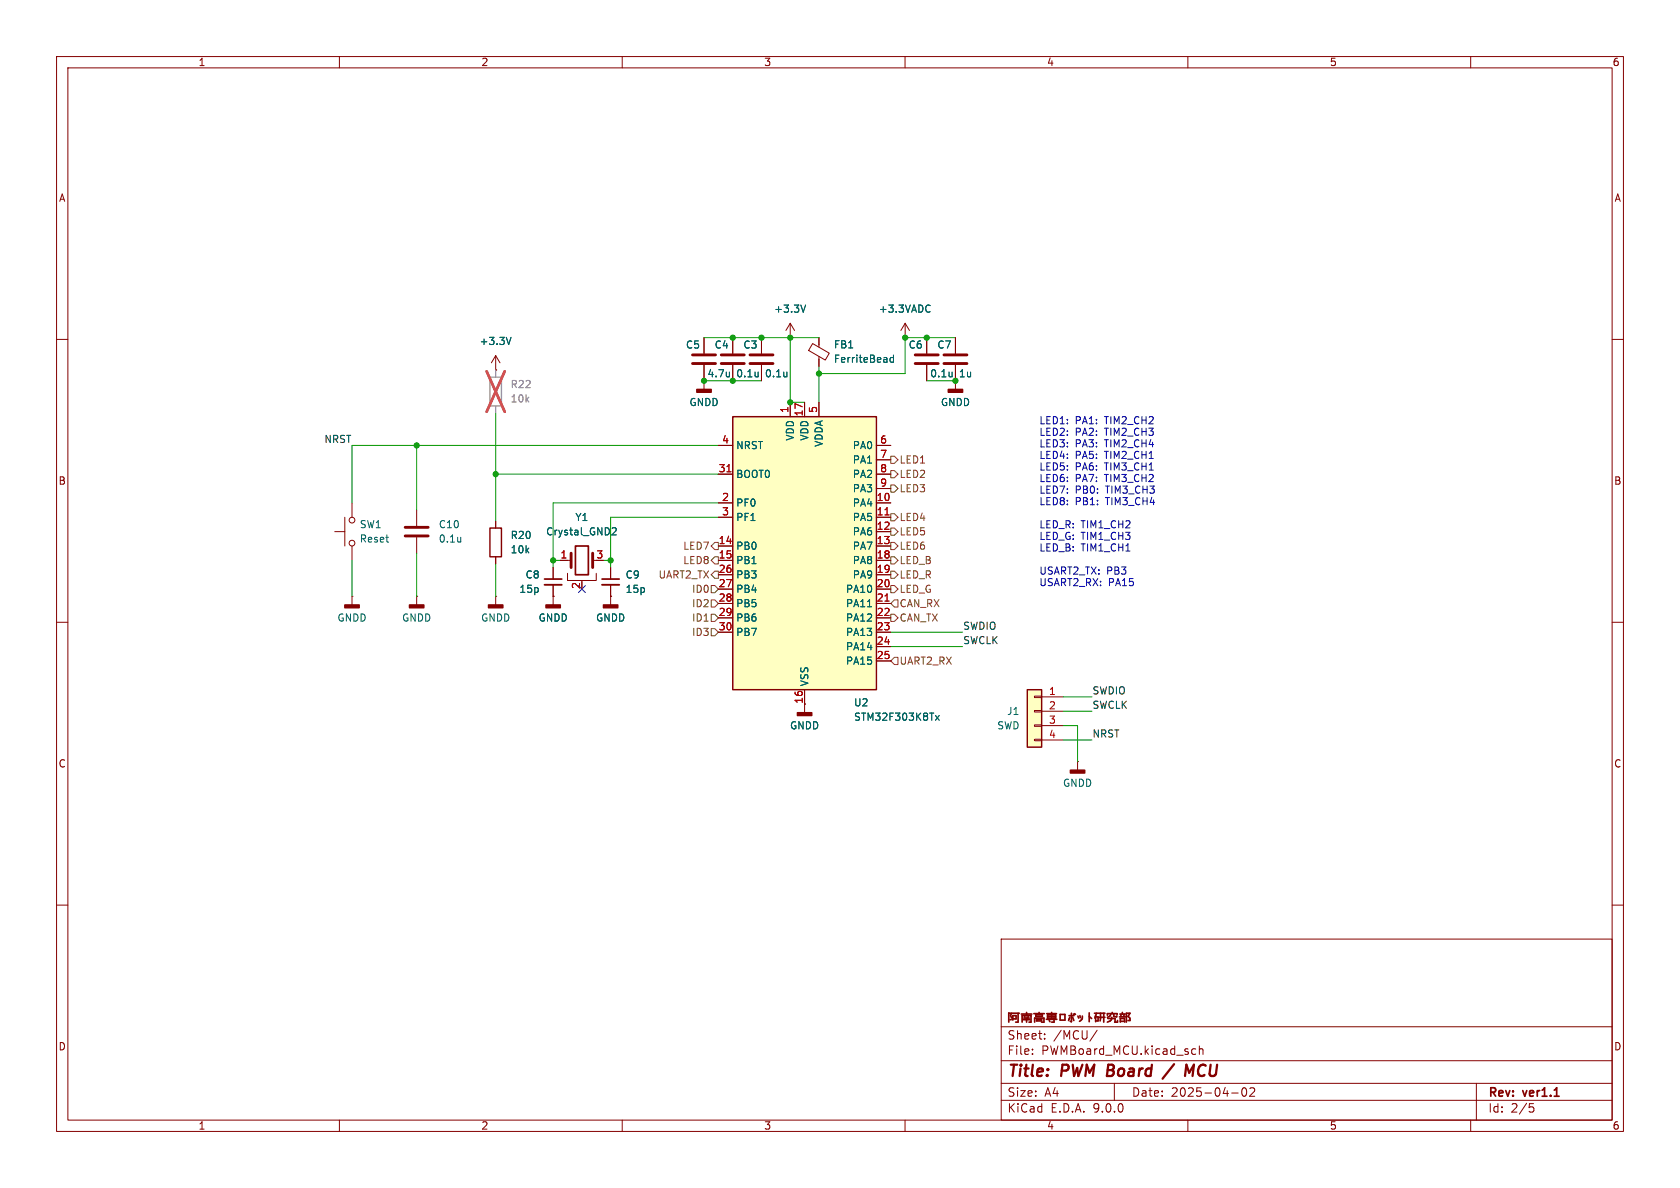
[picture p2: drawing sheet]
<svg xmlns="http://www.w3.org/2000/svg" width="297mm" height="210mm" viewBox="0 0 297 210" stroke-linecap="round" stroke-linejoin="round" font-family="sans-serif">
<g fill="none" stroke="#840000" stroke-width=".18">
<path d="M10 10h277v190h-277zM12 12h273v186h-273zM60 10v2M110 10v2M160 10v2M210 10v2M260 10v2M124.5 59.7v2.8M129.5 59.7v2.8M134.6 59.7v2.8M139.7 59.7h.1M139.7 57.2l-.8 1.2"/>
<path d="M139.7 57.2l.8 1.2M139.7 57.2v2.5M144.8 59.7v1.6M160 59.7h.1M160 57.2l-.7 1.2M160 57.2l.8 1.2M160 57.2v2.5M163.8 59.7v2.8M168.9 59.7v2.8M10 60h2M87.6 65.4h.1M87.6 62.9v2.5"/>
<path d="M87.6 62.9l-.7 1.2M87.6 62.9l.8 1.2M124.5 64.5v4.3M129.5 64.5v2.8M134.6 64.5v2.8M143.7 60.7l2.9 1.7-.7 1.3-2.9-1.7zM144.8 63v1.8M163.8 64.5v2.8M168.9 67.3h.1M168.9 64.5v4.3M285 60h2M99.1 99.1h1.9"/>
<path d="M104.8 99.1h.6M10 110h2M87.6 105.4h.1M87.6 105.4v1.5M97.8 105.4h.1M97.8 100.3v2.1M97.8 103.4v3.5M100.3 101.3v1.3h5.1v-1.3M102.9 102.6v.3M107.9 105.4h.1M107.9 100.3v2.1M107.9 103.4v3.5"/>
<path d="M285 110h2M190.5 134.6h.1M190.5 134.6v1.5M10 160h2M177 166h108v32h-108zM285 160h2M60 198v2M110 198v2M160 198v2M177 194.5h108M177 191.5h108M177 187.5h108"/>
<path d="M177 181.5h108M182.5 186.3v.1M182.5 185.5v.1M184.7 183.6v.1M184.7 182.8v.1M194 182.1l-1.3 2M197 191.5v3M210 198v2M211 185.4l.4 .1M211.4 186.3l-.4 .1M212 185.5l.2-.1 .4 .1 .1 .9M212 184.9v1.5"/>
<path d="M217.7 193.2h1.2M219.7 192.4l.2-.1a.81 .81 0 0 1 .6 .6 .81 .81 0 0 1-.3 .8l-.2 .1a.81 .81 0 0 1-.3-1.4zM221 192.4l.5-.1 .2 .1 .1 .3-.9 1.1h.9M260 198v2M261 191.5v6.5M270.4 195.1h.7M270.5 195.7h.4l.3 .3-.2 .5-.5 .1"/>
</g>
<path d="M207.6 188.1l-2.1 2.6M209.7 188.2l.5 1.4 .9-1.4-.3 2" fill="none" stroke="#840000" stroke-width=".4"/>
<g fill="none" stroke="#840000" stroke-width=".3">
<path d="M101.7 96.5h2.3v5.1h-2.3zM96.3 102.4h3M106.4 102.4h3.1M178.3 179v1.7M178.3 179.1h.5l-.2 .4M178.7 179.6l.1 .4M179 179.1h1.2M180 179.1v1.6h-.4M180.6 179.3h1.8M181 180h1M181.1 179.7l.1 .1M181.5 179v.5"/>
<path d="M181.5 180v.7M181.8 179.7l-.1 .3M182.8 179.2h1.8M183.1 179.4h1.2v.3h-1.2zM183.7 179v.2M185.1 179.2h1.7M185.2 179.4h1.4v.6h-1.4zM185.2 179.7h1.4M185.9 179v1M186.3 180v.7h-.4M187.4 179.3h.9v1h-.9zM189 179.5h.8"/>
<path d="M189.1 179.8l-.2 .6M189.4 179.1v1.5l-.2-.1M189.6 179.8l.2 .6M189.8 179.3l.1 .1M190 179.2l.1 .1M190.6 179.6l.1 .4M190.9 179.5l.1 .4M191.3 179.6a.77 .77 0 0 1-.5 .9M192.6 179.7l.4 .3M192.6 179v1.6M193.5 179.1h.7M193.6 179.8h.5v.7h-.4"/>
<path d="M193.7 179.5v1.1M193.8 179.1l-.2 .9M194.3 179.8h1M194.3 179.1h1M194.6 179.1l-.1 1.4M195.1 179.1v1.6M196.4 179.2l-.3 .5-.3 .1M196.6 179.8l-.1 .5-.7 .4M196.6 179v.2M196.9 179.2v.5l.5 .1v-.2M197.5 179.4v-.2h-1.7v.3M197.9 179.8h1.1"/>
<path d="M198 179.3h.9M198.1 179.4l.1 .2M198.4 179v.3M198.8 179.3l-.2 .4M178.6 180.3h.2M179.1 180.1h.5v-.6h-.5v.8M180.7 180.7v-1.2h1.6v1.2h-.4M180.9 180.3h1.2M182.9 180.7v-.7h1.7v.7h-.5M183.3 180.2h.8v.3h-.8zM185 180.2h1.8M185.5 180.4l.1 .2"/>
<path d="M195.8 180h1.3v.7M197.6 180.4v.3h-.5M198.1 180.7v-.7h.7v.7M198.1 180.5h.7M199.4 180.4h.4l-.1-.5-.3-.2 .4-.6h-.7v1.6"/>
</g>
<g fill="#840000" stroke="#840000" stroke-width=".25">
<path d="M167.6 68.8h2.6v.5h-2.6z"/>
<path d="M86.4 106.9h2.5v.5h-2.5z"/>
<path d="M96.5 106.9h2.6v.5h-2.6z"/>
<path d="M106.7 106.9h2.5v.5h-2.5z"/>
<path d="M189.2 136.1h2.6v.6h-2.6z"/>
<path d="M123.2 68.8h2.5v.5h-2.5z"/>
</g>
<path d="M122.4 62.7h4.1M122.4 64.3h4.1M127.5 62.7h4.1M127.5 64.3h4.1M132.6 62.7h4.1M132.6 64.3h4.1M161.8 62.7h4.1M161.8 64.3h4.1M166.9 62.7h4M166.9 64.3h4M101 97.8v2.5M104.8 97.8v2.5" fill="none" stroke="#840000" stroke-width=".51"/>
<g fill="none" stroke="#006464" stroke-width=".18">
<path d="M90.4 59.6l-.5 1.3M142.4 53.9l-.4 1.3M164.2 53.9l.2 .1M164.4 55.1l-.2 .1M128.9 65.8v.8M128.9 66.5v.1M134 65.8v.8M134 66.5v.1M139.1 65.8v.8M139.1 66.5l-.1 .1M158 62.8v1.2M158 63.3l-.4-.1-.3 .2 .2 .6h.5"/>
<path d="M168.3 65.8v.8M168.3 66.5v.1M108.3 93.4l.4-.1 .2 .4-.7 .9h.7"/>
</g>
<path d="M96.3 103.4h3M106.4 103.4h3.1" fill="none" stroke="#840000" stroke-width=".33"/>
<path d="M86.6 66.7h2v5.1h-2z" fill="none" stroke="#a1a1a1" stroke-width=".25"/>
<path d="M87.6 65.4v1.3M87.6 71.8v1.2" fill="none" stroke="#a1a1a1" stroke-width=".18"/>
<path d="M86 65.6l3.2 7.2M89.2 65.6l-3.2 7.2" fill="none" stroke="#e65255" stroke-width=".46"/>
<path d="M181.6 121.9h2.5v10.2h-2.5z" fill="#ffffc2"/>
<path d="M181.6 121.9h2.5v10.2h-2.5z" fill="none" stroke="#840000" stroke-width=".25"/>
<path d="M182.9 123.1h1.2v.2h-1.2zM182.9 125.6h1.2v.3h-1.2zM182.9 128.1h1.2v.3h-1.2zM182.9 130.7h1.2v.2h-1.2zM184.1 123.2h3.9M184.1 125.7h3.9M184.1 128.3h3.9M184.1 130.8h3.9" fill="none" stroke="#840000" stroke-width=".18"/>
<path d="M129.5 73.7h25.4v48.2h-25.4z" fill="#ffffc2"/>
<path d="M129.5 73.7h25.4v48.2h-25.4zM86.6 93.3h2v5.1h-2z" fill="none" stroke="#840000" stroke-width=".25"/>
<g fill="none" stroke="#840000" stroke-width=".18">
<path d="M124.5 59.7v2.8M129.5 59.7v2.8M134.6 59.7v2.8M139.7 59.7h.1M144.8 59.7v1.3M160 59.7h.1M163.8 59.7v2.8M168.9 59.7v2.8M87.6 65.4h.1M124.5 64.5v2.8M127 78.7h2.5M129.5 64.5v2.8"/>
<path d="M134.6 64.5v2.8M139.7 71.1v2.6M142.2 71.1v2.6M144.8 63.5v1.3M144.8 71.1v2.6M154.9 78.7h2.6M163.8 64.5v2.8M168.9 67.3h.1M168.9 64.5v2.8M59.2 94h1.8M61 91.4v5.1M62.2 88.9v2.5"/>
<path d="M62.2 96.5v2.6M73.7 90.2v2.8M73.7 95v2.8M87.6 92.1v1.2M87.6 98.4v1.3M99.1 99.1h1.2M127 83.8h2.5M127 88.9h2.5M127 91.4h2.5M127 96.5h2.5M127 99.1h2.5M154.9 83.8h2.6"/>
<path d="M154.9 88.9h2.6M154.9 91.4h2.6M154.9 96.5h2.6M154.9 99.1h2.6M154.9 81.3h2.6M154.9 86.4h2.6M154.9 94h2.6M62.2 105.4h.1M62.2 105.4v1.5M73.7 105.4h.1M73.7 105.4v1.5M97.8 105.4h.1"/>
<path d="M97.8 100.3v2.1M97.8 103.4v2M107.9 105.4h.1M107.9 100.3v2.1M107.9 103.4v2M127 101.6h2.5M127 104.1h2.5M127 106.7h2.5M127 109.2h2.5M127 111.8h2.5M154.9 101.6h2.6M154.9 104.1h2.6"/>
<path d="M154.9 106.7h2.6M154.9 109.2h2.6M154.9 111.8h2.6M154.9 114.3h2.6M154.9 116.8h2.6M142.2 121.9v4.1"/>
<circle cx="62.2" cy="96" r=".51"/>
<circle cx="62.2" cy="91.9" r=".51"/>
</g>
<path d="M128.5 83.4h.7M156.5 91h.7M156.5 106.3h.7" fill="none" stroke="#a90000" stroke-width=".18"/>
<g fill="none" stroke="#006464" stroke-width=".18">
<path d="M90.4 59.6l-.5 1.3M142.4 53.9l-.4 1.3M164.2 53.9l.2 .1M164.4 55.1l-.2 .1M128.9 65.8v.8M128.9 66.5v.1M134 65.8v.8M134 66.5v.1M139.1 65.8v.8M139.1 66.5l-.1 .1M158 62.8v1.2M158 63.3l-.4-.1-.3 .2 .2 .6h.5"/>
<path d="M168.3 65.8v.8M168.3 66.5v.1M81.5 95v.8M81.5 95.7l-.1 .1M108.3 93.4l.4-.1 .2 .4-.7 .9h.7M153.4 107.3h.7M165.4 126.5l.6 .8M166 126.5l-.6 .8"/>
</g>
<path d="M71.6 93.2h4.1M71.6 94.7h4.1" fill="none" stroke="#840000" stroke-width=".51"/>
<g fill="#840000" stroke="#840000" stroke-width=".25">
<path d="M141 126h2.5v.5h-2.5z"/>
<path d="M72.4 106.9h2.5v.5h-2.5z"/>
<path d="M61 106.9h2.5v.5h-2.5z"/>
</g>
<g fill="none" stroke="#725600" stroke-width=".18">
<path d="M126.4 98.4h.6v1.3h-.6l-.7-.6zM126.4 95.9h.6v1.3h-.6l-.7-.7zM157.5 90.8h.6l.6 .6-.6 .7h-.6zM157.5 85.7h.6l.6 .7-.6 .6h-.6zM157.5 98.4h.6l.6 .7-.6 .6h-.6zM157.5 80.6h.6l.6 .7-.6 .6h-.6zM157.5 83.2h.6l.6 .6-.6 .7h-.6zM157.5 95.9h.6l.6 .6-.6 .7h-.6zM157.5 93.3h.6l.6 .7-.6 .6h-.6zM125.7 106h.7l.6 .7-.6 .6h-.7zM125.7 108.6h.7l.6 .6-.6 .7h-.7zM125.7 103.5h.7l.6 .6-.6 .7h-.7z"/>
<path d="M125.7 111.1h.7l.6 .7-.6 .6h-.7zM126.4 101h.6v1.2h-.6l-.7-.6zM157.5 101h.6l.6 .6-.6 .6h-.6zM157.5 108.6h.6l.6 .6-.6 .7h-.6zM157.5 106.7l.6-.7h.6v1.3h-.6zM157.5 103.5h.6l.6 .6-.6 .7h-.6zM158.1 116.2h.6v1.3h-.6l-.6-.7z"/>
</g>
<g fill="none" stroke="#009600" stroke-width=".18">
<path d="M124.5 59.7h20.3M139.7 59.7v11.4h2.5M168.9 59.7h-8.9v6.3h-15.2M73.7 78.7v11.5M87.6 73v19.1M124.5 67.3h10.1M127 78.7h-64.8v10.2M144.8 64.8v6.3M163.8 67.3h5.1M62.2 99.1v6.3M73.7 97.8v7.6M87.6 83.8h39.4"/>
<path d="M87.6 99.7v5.7M97.8 99.1h1.3M106.7 99.1h1.2M127 88.9h-29.2v11.4M127 91.4h-19.1v8.9M157.5 111.8h12.7M157.5 114.3h12.7M188 128.3h2.5v6.3M188 125.7h5M188 123.2h5M188 130.8h5"/>
</g>
<path d="M102.3 103.5l1.2 1.2M103.5 103.5l-1.2 1.2" fill="none" stroke="#000084" stroke-width=".18"/>
<path d="M87.6 65.4v1.3M87.6 71.8v1.2" fill="none" stroke="#a1a1a1" stroke-width=".18"/>
<path d="M86 65.6l3.2 7.2M89.2 65.6l-3.2 7.2" fill="none" stroke="#e65255" stroke-width=".46"/>
<g fill="#009600" stroke="#009600" stroke-width=".18">
<circle cx="129.5" cy="59.7" r=".46"/>
<circle cx="129.5" cy="67.3" r=".46"/>
<circle cx="124.5" cy="67.3" r=".46"/>
<circle cx="107.9" cy="99.1" r=".46"/>
<circle cx="139.7" cy="59.7" r=".46"/>
<circle cx="144.8" cy="66" r=".46"/>
<circle cx="139.7" cy="71.1" r=".46"/>
<circle cx="134.6" cy="59.7" r=".46"/>
<circle cx="160" cy="59.7" r=".46"/>
<circle cx="163.8" cy="59.7" r=".46"/>
<circle cx="168.9" cy="67.3" r=".46"/>
<circle cx="97.8" cy="99.1" r=".46"/>
<circle cx="87.6" cy="83.8" r=".46"/>
<circle cx="73.7" cy="78.7" r=".46"/>
</g>
<g font-size="2.8" fill="#840000">
<text x="178" y="190.9">Title:</text>
<text x="187.7" y="190.9">PWM Board</text>
<text x="207.5" y="190.9">/</text>
<text x="212" y="190.9">MCU</text>
</g>
<g font-size="2.1" fill="#840000">
<text x="178" y="184">Sheet:</text>
<text x="186.2" y="184">/MCU/</text>
<text x="178" y="186.7">File:</text>
<text x="184.1" y="186.7">PWMBoard_MCU.kicad_sch</text>
<text x="178" y="196.9">KiCad</text>
<text x="178" y="194.1">Size:</text>
<text x="184.7" y="194.1">A4</text>
<text x="185.7" y="196.9">E.D.A.</text>
<text x="193.3" y="196.9">9.0.0</text>
<text x="200" y="194.1">Date:</text>
<text x="207" y="194.1">2025-04-02</text>
<text x="263" y="194.3">Rev:</text>
<text x="263" y="196.9">Id:</text>
<text x="267.1" y="196.9">2/5</text>
<text x="269.4" y="194.3">ver1.1</text>
</g>
<g font-size="1.8" fill="#840000">
<text x="35" y="11.9">1</text>
<text x="85" y="11.9">2</text>
<text x="135" y="11.9">3</text>
<text x="185" y="11.9">4</text>
<text x="235" y="11.9">5</text>
<text x="285" y="11.9">6</text>
<text x="10.3" y="35.9">A</text>
<text x="285.3" y="35.9">A</text>
<text x="125" y="66.9">4.7u</text>
<text x="10.3" y="85.9">B</text>
<text x="285.3" y="85.9">B</text>
<text x="142" y="124.5" transform="rotate(-90 142 124.5)">16</text>
<text x="10.3" y="135.9">C</text>
<text x="285.3" y="135.9">C</text>
<text x="10.3" y="185.9">D</text>
<text x="285.3" y="185.9">D</text>
<text x="35" y="199.9">1</text>
<text x="85" y="199.9">2</text>
<text x="135" y="199.9">3</text>
<text x="185" y="199.9">4</text>
<text x="235" y="199.9">5</text>
<text x="285" y="199.9">6</text>
</g>
<g font-size="1.8" fill="#006464">
<text x="136.8" y="55.5">+3.3V</text>
<text x="155.3" y="55.5">+3.3VADC</text>
<text x="84.7" y="61.2">+3.3V</text>
<text x="121.2" y="61.8">C5</text>
<text x="126.2" y="61.8">C4</text>
<text x="131.3" y="61.8">C3</text>
<text x="147.3" y="61.8">FB1</text>
<text x="147.3" y="64.3">FerriteBead</text>
<text x="160.5" y="61.8">C6</text>
<text x="165.6" y="61.8">C7</text>
<text x="121.8" y="72">GNDD</text>
<text x="130.1" y="66.9">0.1u</text>
<text x="135.1" y="66.9">0.1u</text>
<text x="164.3" y="66.9">0.1u</text>
<text x="166.2" y="72">GNDD</text>
<text x="169.4" y="66.9">1u</text>
<text x="140.6" y="78" transform="rotate(-90 140.6 78)">VDD</text>
<text x="143.1" y="78" transform="rotate(-90 143.1 78)">VDD</text>
<text x="130" y="79.6">NRST</text>
<text x="145.6" y="79.1" transform="rotate(-90 145.6 79.1)">VDDA</text>
<text x="150.7" y="79.6">PA0</text>
<text x="150.7" y="82.1">PA1</text>
<text x="130" y="84.7">BOOT0</text>
<text x="130" y="89.8">PF0</text>
<text x="150.7" y="84.7">PA2</text>
<text x="150.7" y="87.2">PA3</text>
<text x="150.7" y="89.8">PA4</text>
<text x="63.5" y="93.6">SW1</text>
<text x="77.5" y="93.6">C10</text>
<text x="90.2" y="95.5">R20</text>
<text x="96.4" y="94.8">Crystal_GND2</text>
<text x="101.6" y="92.3">Y1</text>
<text x="130" y="92.3">PF1</text>
<text x="150.7" y="92.3">PA5</text>
<text x="150.7" y="94.8">PA6</text>
<text x="63.5" y="96.1">Reset</text>
<text x="77.5" y="96.1">0.1u</text>
<text x="90.2" y="98">10k</text>
<text x="130" y="97.4">PB0</text>
<text x="130" y="99.9">PB1</text>
<text x="150.7" y="97.4">PA7</text>
<text x="150.7" y="99.9">PA8</text>
<text x="91.7" y="105">15p</text>
<text x="92.8" y="102.5">C8</text>
<text x="110.5" y="102.5">C9</text>
<text x="110.5" y="105">15p</text>
<text x="130" y="102.5">PB3</text>
<text x="130" y="105">PB4</text>
<text x="130" y="107.5">PB5</text>
<text x="149.5" y="105">PA10</text>
<text x="149.5" y="107.5">PA11</text>
<text x="150.7" y="102.5">PA9</text>
<text x="59.6" y="110.1">GNDD</text>
<text x="71" y="110.1">GNDD</text>
<text x="85" y="110.1">GNDD</text>
<text x="95.1" y="110.1">GNDD</text>
<text x="105.3" y="110.1">GNDD</text>
<text x="130" y="110.1">PB6</text>
<text x="130" y="112.6">PB7</text>
<text x="149.5" y="110.1">PA12</text>
<text x="149.5" y="112.6">PA13</text>
<text x="149.5" y="115.2">PA14</text>
<text x="149.5" y="117.7">PA15</text>
<text x="143.1" y="121.4" transform="rotate(-90 143.1 121.4)">VSS</text>
<text x="150.9" y="125.1">U2</text>
<text x="139.6" y="129.1">GNDD</text>
<text x="150.9" y="127.6">STM32F303K8Tx</text>
<text x="176.2" y="129.1">SWD</text>
<text x="177.9" y="126.6">J1</text>
<text x="187.8" y="139.3">GNDD</text>
</g>
<g font-size="1.8" fill="#989898">
<text x="90.2" y="71.3">10k</text>
<text x="90.2" y="68.8">R22</text>
</g>
<g font-size="1.8" fill="#a90000">
<text x="139.4" y="73.1" transform="rotate(-90 139.4 73.1)">1</text>
<text x="142" y="73.7" transform="rotate(-90 142 73.7)">17</text>
<text x="144.5" y="73.1" transform="rotate(-90 144.5 73.1)">5</text>
<text x="127" y="83.6">31</text>
<text x="127.6" y="78.5">4</text>
<text x="155.5" y="78.5">6</text>
<text x="155.5" y="81">7</text>
<text x="155.5" y="83.6">8</text>
<text x="127.6" y="88.6">2</text>
<text x="154.9" y="88.6">10</text>
<text x="155.5" y="86.1">9</text>
<text x="127.6" y="91.2">3</text>
<text x="154.9" y="91.2">11</text>
<text x="154.9" y="93.7">12</text>
<text x="99" y="98.8">1</text>
<text x="105.3" y="98.8">3</text>
<text x="127" y="96.3">14</text>
<text x="127" y="98.8">15</text>
<text x="127" y="101.3">26</text>
<text x="154.9" y="96.3">13</text>
<text x="154.9" y="98.8">18</text>
<text x="154.9" y="101.3">19</text>
<text x="102.6" y="104.2" transform="rotate(-90 102.6 104.2)">2</text>
<text x="127" y="103.9">27</text>
<text x="127" y="106.4">28</text>
<text x="154.9" y="103.9">20</text>
<text x="154.9" y="106.4">21</text>
<text x="127" y="109">29</text>
<text x="127" y="111.5">30</text>
<text x="154.9" y="109">22</text>
<text x="154.9" y="111.5">23</text>
<text x="154.9" y="114">24</text>
<text x="154.9" y="116.6">25</text>
<text x="185.3" y="122.9">1</text>
<text x="185.3" y="125.5">2</text>
<text x="185.3" y="128">3</text>
<text x="185.3" y="130.6">4</text>
</g>
<g font-size="1.8" fill="#0000c2">
<text x="183.6" y="75.2">LED1:</text>
<text x="183.6" y="77.2">LED2:</text>
<text x="190.1" y="75.2">PA1:</text>
<text x="190.1" y="77.2">PA2:</text>
<text x="195.4" y="75.2">TIM2_CH2</text>
<text x="195.4" y="77.2">TIM2_CH3</text>
<text x="183.6" y="79.3">LED3:</text>
<text x="183.6" y="81.3">LED4:</text>
<text x="183.6" y="83.4">LED5:</text>
<text x="190.1" y="79.3">PA3:</text>
<text x="190.1" y="81.3">PA5:</text>
<text x="190.1" y="83.4">PA6:</text>
<text x="195.4" y="79.3">TIM2_CH4</text>
<text x="195.4" y="81.3">TIM2_CH1</text>
<text x="195.4" y="83.4">TIM3_CH1</text>
<text x="183.6" y="85.4">LED6:</text>
<text x="183.6" y="87.5">LED7:</text>
<text x="183.6" y="89.5">LED8:</text>
<text x="190.1" y="85.4">PA7:</text>
<text x="190.1" y="87.5">PB0:</text>
<text x="190.1" y="89.5">PB1:</text>
<text x="195.4" y="85.4">TIM3_CH2</text>
<text x="195.6" y="87.5">TIM3_CH3</text>
<text x="195.6" y="89.5">TIM3_CH4</text>
<text x="183.6" y="93.6">LED_R:</text>
<text x="183.6" y="95.6">LED_G: TIM1_CH3</text>
<text x="191.1" y="93.6">TIM1_CH2</text>
<text x="183.6" y="97.7">LED_B:</text>
<text x="183.6" y="101.8">USART2_TX:</text>
<text x="191.1" y="97.7">TIM1_CH1</text>
<text x="195.6" y="101.8">PB3</text>
<text x="183.6" y="103.8">USART2_RX:</text>
<text x="195.9" y="103.8">PA15</text>
</g>
<g font-size="1.8" fill="#0f0f0f">
<text x="57.2" y="78.4">NRST</text>
<text x="170.2" y="114">SWCLK</text>
<text x="170.2" y="111.4">SWDIO</text>
<text x="193" y="122.8">SWDIO</text>
<text x="193" y="125.4">SWCLK</text>
<text x="193" y="130.5">NRST</text>
</g>
<g font-size="1.8" fill="#725600">
<text x="158.9" y="82.1">LED1</text>
<text x="158.9" y="87.2">LED3</text>
<text x="158.9" y="84.7">LED2</text>
<text x="158.9" y="92.3">LED4</text>
<text x="158.9" y="94.8">LED5</text>
<text x="120.7" y="99.9">LED8</text>
<text x="120.7" y="97.4">LED7</text>
<text x="158.9" y="99.9">LED_B</text>
<text x="158.9" y="97.4">LED6</text>
<text x="116.3" y="102.5">UART2_TX</text>
<text x="122.3" y="107.5">ID2</text>
<text x="122.3" y="105">ID0</text>
<text x="158.9" y="102.5">LED_R</text>
<text x="158.9" y="107.5">CAN_RX</text>
<text x="158.9" y="105">LED_G</text>
<text x="122.3" y="110.1">ID1</text>
<text x="122.3" y="112.6">ID3</text>
<text x="158.9" y="110.1">CAN_TX</text>
<text x="158.9" y="117.7">UART2_RX</text>
</g>
</svg>
